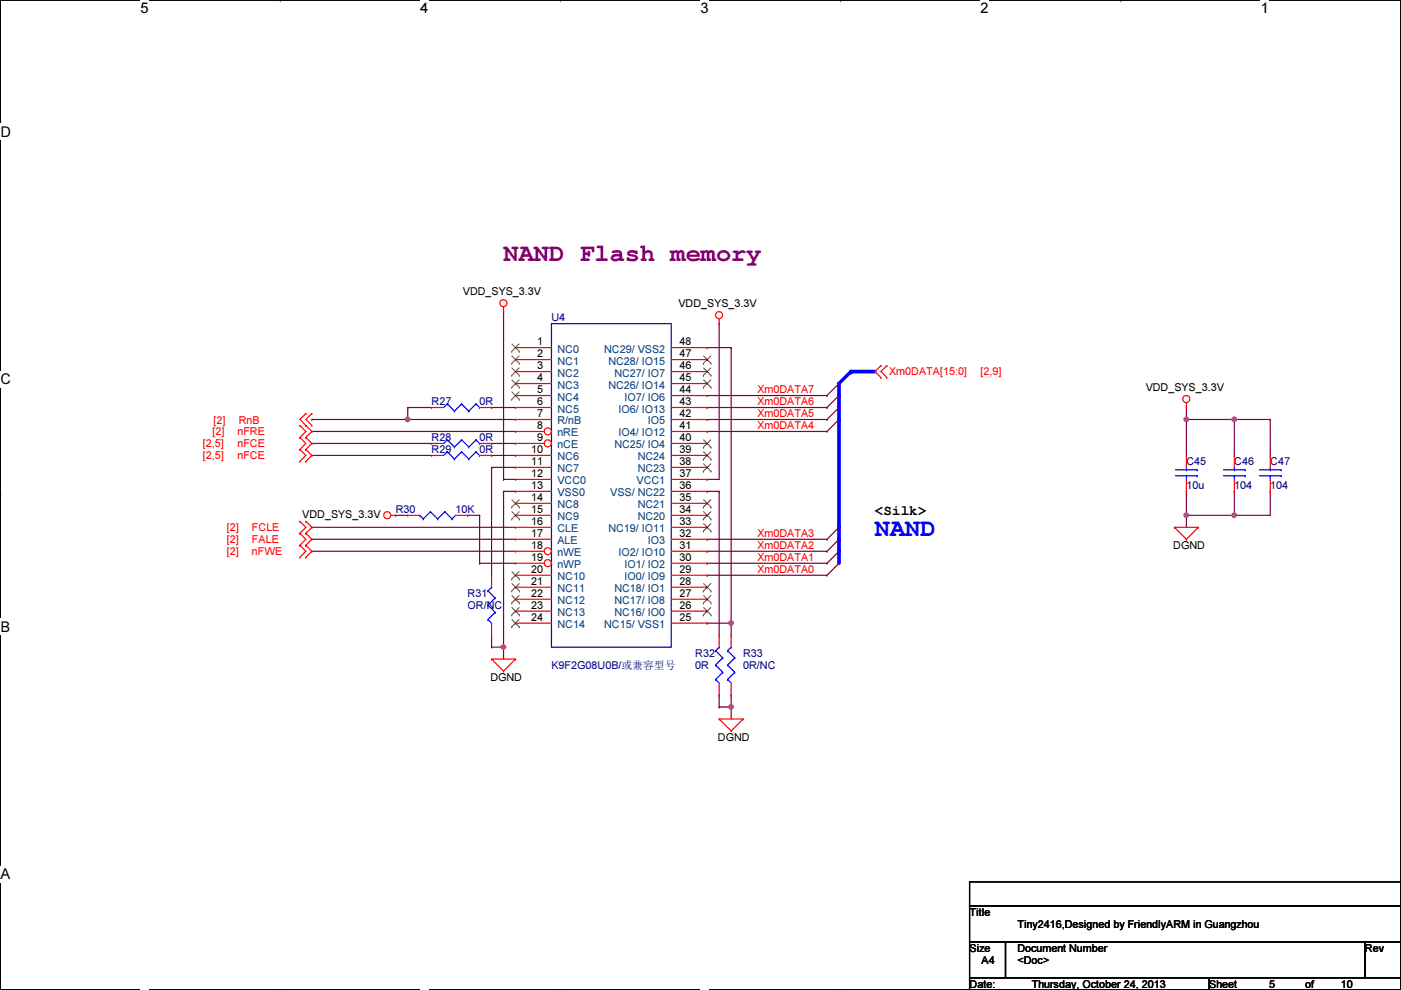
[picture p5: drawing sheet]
<svg xmlns="http://www.w3.org/2000/svg" width="297mm" height="210mm" viewBox="0 0 297 210" stroke-linecap="round" stroke-linejoin="round" font-family="sans-serif">
<path d="M.1 0h296.9v209.8h-296.9z" fill="none" stroke="#000" stroke-width=".25"/>
<g fill="#fff">
<path d="M29.8 0h1.7v3.5h-1.7z"/>
<path d="M29.8 209.8l1.7 .1z"/>
</g>
<path d="M59.4 0h.1M59.4 209.8h.1" fill="none" stroke="#000" stroke-width=".25"/>
<g fill="#fff">
<path d="M89.1 0h1.7v3.5h-1.7z"/>
<path d="M89.1 209.8l1.7 .1z"/>
</g>
<path d="M118.8 0h.1M118.8 209.8h.1" fill="none" stroke="#000" stroke-width=".25"/>
<g fill="#fff">
<path d="M148.5 0h1.7v3.5h-1.7z"/>
<path d="M148.5 209.8l1.7 .1z"/>
</g>
<path d="M178.2 0h.1M178.2 209.8h.1" fill="none" stroke="#000" stroke-width=".25"/>
<g fill="#fff">
<path d="M207.9 0h1.7v3.5h-1.7z"/>
<path d="M207.9 209.8l1.7 .1z"/>
</g>
<path d="M237.6 0h.1M237.6 209.8h.1" fill="none" stroke="#000" stroke-width=".25"/>
<g fill="#fff">
<path d="M267.3 0h1.7v3.5h-1.7z"/>
<path d="M267.3 209.8l1.7 .1z"/>
<path d="M.1 26.2h2.2v3.5h-2.2z"/>
<path d="M297 26.2l.1 3.5z"/>
<path d="M.1 78.7h2.2v3.5h-2.2z"/>
<path d="M297 78.7l.1 3.5z"/>
</g>
<path d="M.1 52.5h.1M297 52.5h.1" fill="none" stroke="#000" stroke-width=".25"/>
<g fill="#fff">
<path d="M.1 131.1h2.1v3.5h-2.1z"/>
<path d="M297 131.1l.1 3.5z"/>
</g>
<path d="M.1 104.9h.1M297 104.9h.1" fill="none" stroke="#000" stroke-width=".25"/>
<path d="M.1 104.9h.1M297 104.9h.1" fill="none" stroke="#000" stroke-width=".21"/>
<g fill="#fff">
<path d="M.1 183.6h2.1v3.5h-2.1z"/>
<path d="M297 183.6l.1 3.5z"/>
</g>
<path d="M.1 157.4h.1M297 157.4h.1" fill="none" stroke="#000" stroke-width=".25"/>
<path d="M104.2 86.4h.1M104.2 86.4h5.1M149.9 83.9h.1M149.9 83.9h25.4M106.8 104.2h.1M106.8 104.2v33M149.9 116.9h.1M149.9 119.4h.1M149.9 116.9h25.4M149.9 119.4h25.4M149.9 122h.1M149.9 122h25.4" fill="none" stroke="#800040" stroke-width=".25"/>
<circle cx="106.7" cy="137.2" r=".49" fill="#f0f"/>
<circle cx="106.7" cy="137.2" r=".49" fill="none" stroke="#f0f" stroke-width=".25"/>
<g fill="none" stroke="#800040" stroke-width=".25">
<path d="M149.9 73.7h.1M149.9 73.7h5.1M152.5 68.6h.1M152.5 68.6v33h-2.6M155 73.7h.1M155 73.7v61M86.4 88.9h.1M86.4 88.9h22.9M104.2 99.1h.1M104.2 94h.1M104.2 99.1h5.1M104.2 99.1v22.9"/>
<path d="M104.2 94h5.1M149.9 86.4h.1M149.9 88.9h.1M149.9 91.5h.1M149.9 86.4h25.4M149.9 88.9h25.4M149.9 91.5h25.4M106.8 104.2h.1M106.8 101.6h.1M106.8 104.2h2.5M106.8 101.6h2.5M149.9 104.2h.1"/>
<path d="M149.9 101.6h.1M149.9 114.3h.1M149.9 104.2h2.6M149.9 114.3h25.4M152.5 104.2h.1M152.5 104.2v30.5M104.2 137.2h.1M104.2 134.7h.1M104.2 137.2h2.6M104.2 134.7v2.5M106.8 137.2h.1M106.8 137.2v2.5"/>
<path d="M149.9 132.1h.1M149.9 132.1h5.1M155 132.1h.1M152.5 147.4h.1M152.5 149.9h.1M152.5 147.4v2.5M152.5 149.9h2.5M155 149.9h.1M155 149.9v2.5"/>
</g>
<circle cx="155" cy="132.1" r=".49" fill="#f0f"/>
<circle cx="155" cy="132.1" r=".49" fill="none" stroke="#f0f" stroke-width=".25"/>
<path d="M155 147.4h.1M155 147.4v2.5" fill="none" stroke="#800040" stroke-width=".25"/>
<circle cx="155" cy="149.9" r=".49" fill="#f0f"/>
<circle cx="155" cy="149.9" r=".49" fill="none" stroke="#f0f" stroke-width=".25"/>
<path d="M177.9 116.9v2.5" fill="none" stroke="#00f" stroke-width=".76"/>
<circle cx="177.9" cy="116.9" r=".38" fill="#00f"/>
<path d="M180.4 78.8l-2.5 2.5" fill="none" stroke="#00f" stroke-width=".76"/>
<circle cx="180.4" cy="78.8" r=".38" fill="#00f"/>
<path d="M177.9 81.3v2.6" fill="none" stroke="#00f" stroke-width=".76"/>
<circle cx="177.9" cy="81.3" r=".38" fill="#00f"/>
<path d="M177.9 83.9v2.5" fill="none" stroke="#00f" stroke-width=".76"/>
<circle cx="177.9" cy="83.9" r=".38" fill="#00f"/>
<path d="M177.9 86.4v2.5" fill="none" stroke="#00f" stroke-width=".76"/>
<circle cx="177.9" cy="86.4" r=".38" fill="#00f"/>
<path d="M177.9 88.9v22.9" fill="none" stroke="#00f" stroke-width=".76"/>
<circle cx="177.9" cy="88.9" r=".38" fill="#00f"/>
<path d="M177.9 111.8v2.5" fill="none" stroke="#00f" stroke-width=".76"/>
<circle cx="177.9" cy="111.8" r=".38" fill="#00f"/>
<path d="M177.9 114.3v2.6" fill="none" stroke="#00f" stroke-width=".76"/>
<circle cx="177.9" cy="114.3" r=".38" fill="#00f"/>
<path d="M180.4 78.8h5.1" fill="none" stroke="#00f" stroke-width=".76"/>
<circle cx="180.4" cy="78.8" r=".38" fill="#00f"/>
<path d="M66.1 88.9h.1M86.4 86.4h.1M86.4 86.4v2.5h-20.3M101.7 119.4h.1M101.7 119.4h7.6" fill="none" stroke="#800040" stroke-width=".25"/>
<circle cx="86.4" cy="88.9" r=".49" fill="#f0f"/>
<circle cx="86.4" cy="88.9" r=".49" fill="none" stroke="#f0f" stroke-width=".25"/>
<path d="M86.4 86.4h.1M86.4 86.4h5.1M251.5 86.4h.1M251.5 88.9h.1M251.5 86.4v2.5M251.5 88.9h17.8M261.7 88.9h.1M261.7 88.9v7.7M269.3 88.9h.1M269.3 88.9v7.7M251.5 109.3h.1M251.5 109.3v2.5" fill="none" stroke="#800040" stroke-width=".25"/>
<circle cx="261.7" cy="88.9" r=".49" fill="#f0f"/>
<circle cx="261.7" cy="88.9" r=".49" fill="none" stroke="#f0f" stroke-width=".25"/>
<circle cx="251.5" cy="88.9" r=".49" fill="#f0f"/>
<circle cx="251.5" cy="88.9" r=".49" fill="none" stroke="#f0f" stroke-width=".25"/>
<path d="M251.5 109.3h.1M261.7 104.2h.1M261.7 104.2v5.1h-10.2" fill="none" stroke="#800040" stroke-width=".25"/>
<circle cx="261.7" cy="109.2" r=".49" fill="#f0f"/>
<circle cx="261.7" cy="109.2" r=".49" fill="none" stroke="#f0f" stroke-width=".25"/>
<path d="M251.5 88.9h.1M251.5 88.9v7.7M251.5 104.2h.1M251.5 104.2v5.1M261.7 109.3h.1M269.3 104.2h.1M269.3 104.2v5.1h-7.6" fill="none" stroke="#800040" stroke-width=".25"/>
<circle cx="251.5" cy="109.2" r=".49" fill="#f0f"/>
<circle cx="251.5" cy="109.2" r=".49" fill="none" stroke="#f0f" stroke-width=".25"/>
<g fill="none" stroke="#800040" stroke-width=".25">
<path d="M106.8 66.1h.1M106.8 66.1v35.5M66.1 94h.1M66.1 96.6h.1M66.1 91.5h.1M66.1 96.6h25.4M66.1 94h25.4M66.1 91.5h43.2M104.2 96.6h.1M104.2 96.6h5.1M175.3 83.9h.1M175.3 86.4h.1"/>
<path d="M175.3 88.9h.1M175.3 91.5h.1M177.9 81.3l-2.6 2.6M177.9 83.9l-2.6 2.5M177.9 86.4l-2.6 2.5M177.9 88.9l-2.6 2.6M66.1 114.3h.1M66.1 111.8h.1M66.1 116.9h.1M66.1 114.3h43.2M66.1 111.8h43.2M66.1 116.9h43.2"/>
<path d="M83.9 109.3h.1M83.9 109.3h2.5M99.1 109.3h.1M99.1 109.3h2.6M101.7 109.3h.1M101.7 109.3v10.1M175.3 114.3h.1M175.3 116.9h.1M175.3 119.4h.1M177.9 111.8l-2.6 2.5M177.9 114.3l-2.6 2.6M177.9 116.9l-2.6 2.5"/>
<path d="M177.9 119.4l-2.6 2.6M175.3 122h.1"/>
</g>
<g fill="none" stroke="#f00" stroke-width=".25">
<path d="M106.8 66.1h.1M106.8 65.1v1M109.3 73.7h.1M109.3 76.2h.1M109.3 78.8h.1M109.3 73.7h7.6M109.3 76.2h7.6M109.3 78.8h7.6M152.5 68.6h.1M152.5 67.6v1M186.8 77.5h.1M186.8 77.5l-1.3 1.3 1.3 1.3"/>
<path d="M188 77.5h.1M188 77.5l-1.2 1.3 1.2 1.3M63.6 90.2h.1M63.6 92.8h.1M63.6 95.3h.1M63.6 97.8h.1M63.6 90.2l1.3 1.3-1.3 1.3M63.6 92.8l1.3 1.2-1.3 1.3M63.6 95.3l1.3 1.3-1.3 1.2M64.9 92.8h.1M64.9 90.2h.1M64.9 87.7h.1"/>
<path d="M64.9 95.3h.1M64.9 97.8h.1M64.9 87.7l-1.3 1.2 2.5 2.6-1.2 1.3M64.9 92.8l1.2 1.2-1.2 1.3M64.9 95.3l1.2 1.3-1.2 1.2M66.1 90.2h.1M66.1 87.7h.1M66.1 87.7l-1.2 1.2 1.2 1.3M91.5 96.6h.1M91.5 96.6h2.6M101.7 96.6h2.5M104.2 96.6h.1"/>
<path d="M109.3 81.3h.1M109.3 83.9h.1M109.3 86.4h.1M109.3 88.9h.1M109.3 81.3h7.6M109.3 83.9h7.6M109.3 86.4h7.6M109.3 88.9h7.6M186.8 80.1h.1M188 80.1h.1M251.5 86.4h.1M251.5 96.6h.1"/>
<path d="M251.5 85.4v1M251.5 96.6v2.5M261.7 96.6h.1M261.7 96.6v2.5M63.6 113.1h.1M63.6 115.6h.1M63.6 118.2h.1M63.6 110.5h.1M63.6 113.1l1.3 1.2-1.3 1.3M63.6 115.6l1.3 1.3-1.3 1.3M63.6 110.5l1.3 1.3-1.3 1.3M64.9 115.6h.1"/>
<path d="M64.9 113.1h.1M64.9 118.2h.1M64.9 110.5h.1M64.9 113.1l1.2 1.2-1.2 1.3M64.9 115.6l1.2 1.3-1.2 1.3M64.9 110.5l1.2 1.3-1.2 1.3M82.9 109.3h1M83.9 109.3h.1M86.4 109.3h.1M86.4 109.3h2.6M96.6 109.3h2.5M99.1 109.3h.1"/>
<path d="M249 111.8h.1M249 111.8h5.1M249 111.8l2.5 2.5M251.5 114.3h.1M251.5 104.2h.1M251.5 101.6v2.6M254.1 111.8h.1M254.1 111.8l-2.6 2.5M261.7 104.2h.1M261.7 101.6v2.6M104.2 139.7h.1M104.2 134.7h.1"/>
<path d="M104.2 122h.1M104.2 139.7h5.1M104.2 139.7l2.6 2.6M104.2 122v2.5M104.2 132.1v2.6M109.3 139.7h.1M109.3 139.7l-2.5 2.6M155 134.7h.1M155 134.7v2.5M106.8 142.3h.1M152.5 152.4h.1M152.5 152.4h5.1"/>
<path d="M152.5 152.4l2.5 2.6M155 155h.1M155 147.4h.1M155 144.8v2.6M157.6 152.4h.1M157.6 152.4l-2.6 2.6"/>
<circle cx="106.7" cy="64.3" r=".75"/>
<circle cx="152.5" cy="66.8" r=".75"/>
<circle cx="251.5" cy="84.6" r=".75"/>
<circle cx="82.1" cy="109.2" r=".75"/>
</g>
<path d="M205.6 187h91.4v5.1h-91.4zM205.6 192.1h91.4v7.6h-91.4zM205.6 199.7h7.6v7.6h-7.6zM213.2 199.7h76.2v7.6h-76.2zM289.4 199.7h7.6v7.6h-7.6zM205.6 207.3h50.8v2.5h-50.8zM256.4 207.3h40.6v2.5h-40.6z" fill="none" stroke="#000" stroke-width=".25"/>
<g fill="none" stroke="#00f" stroke-width=".25">
<path d="M116.9 68.6h25.4v68.6h-25.4zM94.8 95.8h.1M94.8 95.8l-.7 .8M94.8 95.8l1.5 1.5M96.3 97.3h.1M97.9 95.8h.1M97.9 95.8l-1.6 1.5M97.9 95.8l1.5 1.5M99.4 97.3h.1M100.9 95.8h.1M100.9 95.8l-1.5 1.5M100.9 95.8l.8 .8"/>
<path d="M101.7 96.6h.1M249.3 99.6h4.5M251.5 99.6h.1M251.5 99.1v.5M253.8 99.6h.1M259.4 99.6h4.6M261.7 99.6h.1M261.7 99.1v.5M264 99.6h.1M89 109.3h.1M89 109.3l.7 .7M89.7 110h.1"/>
<path d="M91.3 108.5h.1M91.3 108.5l1.5 1.5M91.3 108.5l-1.6 1.5M92.8 110h.1M94.3 108.5h.1M94.3 108.5l1.5 1.5M94.3 108.5l-1.5 1.5M95.8 110h.1M96.6 109.3l-.8 .7M249.3 100.9h4.5M251.5 100.9h.1M251.5 100.9v.7"/>
<path d="M253.8 100.9h.1M259.4 100.9h4.6M261.7 100.9h.1M261.7 100.9v.7M264 100.9h.1M103.5 131.4h.1M103.5 128.3h.1M103.5 125.3h.1M103.5 131.4l.7 .7M103.5 128.3l1.5 1.5M103.5 125.3l1.5 1.5M104.2 124.5h.1"/>
<path d="M104.2 124.5l-.7 .8M105 129.8h.1M105 126.8h.1M105 129.8l-1.5 1.6M105 126.8l-1.5 1.5M154.3 138h.1M154.3 138l1.5 1.5M155 137.2h.1M155 137.2l-.7 .8M155.8 139.5h.1M155.8 139.5l-1.5 1.5M154.3 144.1h.1"/>
<path d="M154.3 141h.1M154.3 144.1l.7 .7M154.3 141l1.5 1.5M155.8 142.5h.1M155.8 142.5l-1.5 1.6"/>
</g>
<g fill="none" stroke="#804000" stroke-width=".21">
<path d="M108.5 74.5h.1M108.5 77h.1M108.5 79.6h.1M108.5 72.9l1.6 1.6M108.5 75.5l1.6 1.5M108.5 78l1.6 1.6M110.1 72.9l-1.6 1.6M110.1 75.5l-1.6 1.5M110.1 78l-1.6 1.6M110.1 74.5h.1M110.1 77h.1M110.1 79.6h.1"/>
<path d="M108.5 82.1h.1M108.5 84.7h.1M108.5 80.6l1.6 1.5M108.5 83.1l1.6 1.6M110.1 80.6l-1.6 1.5M110.1 83.1l-1.6 1.6M110.1 82.1h.1M110.1 84.7h.1"/>
</g>
<circle cx="116.1" cy="91.5" r=".75" fill="#fff"/>
<g fill="none" stroke="#f00" stroke-width=".25">
<path d="M109.3 91.5h.1M109.3 91.5h6.1"/>
<circle cx="116.1" cy="91.5" r=".75"/>
</g>
<circle cx="116.1" cy="94" r=".75" fill="#fff"/>
<g fill="none" stroke="#f00" stroke-width=".25">
<path d="M109.3 94h.1M109.3 96.6h.1M109.3 99.1h.1M109.3 94h6.1M109.3 96.6h7.6M109.3 99.1h7.6M109.3 101.6h.1M109.3 104.2h.1M109.3 106.7h.1M109.3 109.3h.1M109.3 111.8h.1M109.3 114.3h.1"/>
<path d="M109.3 101.6h7.6M109.3 104.2h7.6M109.3 106.7h7.6M109.3 109.3h7.6M109.3 111.8h7.6M109.3 114.3h7.6"/>
<circle cx="116.1" cy="94" r=".75"/>
</g>
<path d="M108.5 107.5h.1M108.5 110.1h.1M108.5 106l1.6 1.5M108.5 108.5l1.6 1.6M110.1 106l-1.6 1.5M110.1 108.5l-1.6 1.6M110.1 107.5h.1M110.1 110.1h.1" fill="none" stroke="#804000" stroke-width=".21"/>
<circle cx="116.1" cy="116.9" r=".75" fill="#fff"/>
<g fill="none" stroke="#f00" stroke-width=".25">
<path d="M109.3 116.9h.1M109.3 116.9h6.1"/>
<circle cx="116.1" cy="116.9" r=".75"/>
</g>
<circle cx="116.1" cy="119.4" r=".75" fill="#fff"/>
<g fill="none" stroke="#f00" stroke-width=".25">
<path d="M142.3 73.7h7.6M142.3 76.2h7.6M142.3 78.8h7.6M149.9 73.7h.1M149.9 76.2h.1M149.9 78.8h.1M91.5 94h.1M91.5 86.4h.1M91.5 86.4h2.6M91.5 94h2.6M101.7 86.4h2.5M101.7 94h2.5"/>
<path d="M104.2 94h.1M104.2 86.4h.1M142.3 81.3h7.6M142.3 83.9h7.6M142.3 86.4h7.6M142.3 88.9h7.6M142.3 91.5h7.6M142.3 94h7.6M142.3 96.6h7.6M142.3 99.1h7.6M149.9 81.3h.1M149.9 83.9h.1"/>
<path d="M149.9 86.4h.1M149.9 88.9h.1M149.9 91.5h.1M149.9 94h.1M149.9 96.6h.1M149.9 99.1h.1M269.3 96.6h.1M269.3 96.6v2.5M109.3 119.4h.1M109.3 119.4h6.1M142.3 119.4h7.6M142.3 101.6h7.6"/>
<path d="M142.3 104.2h7.6M142.3 106.7h7.6M142.3 109.3h7.6M142.3 111.8h7.6M142.3 114.3h7.6M142.3 116.9h7.6M149.9 101.6h.1M149.9 104.2h.1M149.9 106.7h.1M149.9 109.3h.1M149.9 111.8h.1M149.9 114.3h.1"/>
<path d="M149.9 116.9h.1M149.9 119.4h.1M269.3 104.2h.1M269.3 101.6v2.6M109.3 122h.1M109.3 124.5h.1M109.3 127h.1M109.3 129.6h.1M109.3 132.1h.1M109.3 122h7.6M109.3 124.5h7.6M109.3 127h7.6"/>
<path d="M109.3 129.6h7.6M109.3 132.1h7.6M142.3 122h7.6M142.3 124.5h7.6M142.3 127h7.6M142.3 129.6h7.6M142.3 132.1h7.6M149.9 122h.1M149.9 124.5h.1M149.9 127h.1M149.9 129.6h.1M149.9 132.1h.1"/>
<path d="M152.5 134.7h.1M152.5 134.7v2.5M152.5 147.4h.1M152.5 144.8v2.6"/>
<circle cx="116.1" cy="119.4" r=".75"/>
</g>
<g fill="none" stroke="#804000" stroke-width=".21">
<path d="M149.1 77h.1M149.1 79.6h.1M149.2 75.5l1.5 1.5M149.2 78l1.5 1.6M150.7 75.5l-1.6 1.5M150.7 78l-1.6 1.6M150.7 77h.1M150.7 79.6h.1M149.1 82.1h.1M149.1 94.8h.1M149.1 97.4h.1M149.1 99.9h.1"/>
<path d="M149.2 80.6l1.5 1.5M149.2 93.3l1.5 1.5M149.2 95.8l1.5 1.6M149.2 98.3l1.5 1.6M150.7 80.6l-1.6 1.5M150.7 93.3l-1.6 1.5M150.7 95.8l-1.6 1.6M150.7 98.3l-1.6 1.6M150.7 82.1h.1M150.7 94.8h.1M150.7 97.4h.1M150.7 99.9h.1"/>
<path d="M149.1 107.5h.1M149.1 110.1h.1M149.1 112.6h.1M149.2 106l1.5 1.5M149.2 108.5l1.5 1.6M149.2 111l1.5 1.6M150.7 106l-1.6 1.5M150.7 108.5l-1.6 1.6M150.7 111l-1.6 1.6M150.7 107.5h.1M150.7 110.1h.1M150.7 112.6h.1"/>
<path d="M108.5 122.8h.1M108.5 125.3h.1M108.5 127.8h.1M108.5 130.4h.1M108.5 132.9h.1M108.5 121.2l1.6 1.6M108.5 123.7l1.6 1.6M108.5 126.3l1.6 1.5M108.5 128.8l1.6 1.6M108.5 131.4l1.6 1.5M110.1 121.2l-1.6 1.6M110.1 123.7l-1.6 1.6"/>
<path d="M110.1 126.3l-1.6 1.5M110.1 128.8l-1.6 1.6M110.1 131.4l-1.6 1.5M110.1 122.8h.1M110.1 125.3h.1M110.1 127.8h.1M110.1 130.4h.1M110.1 132.9h.1M149.1 125.3h.1M149.1 127.8h.1M149.1 130.4h.1M149.2 123.7l1.5 1.6"/>
<path d="M149.2 126.3l1.5 1.5M149.2 128.8l1.5 1.6M150.7 123.7l-1.6 1.6M150.7 126.3l-1.6 1.5M150.7 128.8l-1.6 1.6M150.7 125.3h.1M150.7 127.8h.1M150.7 130.4h.1"/>
</g>
<g fill="none" stroke="#00f" stroke-width=".25">
<path d="M94.8 93.3h.1M94.8 85.6h.1M94.8 93.3l-.7 .7M94.8 93.3l1.5 1.5M94.8 85.6l-.7 .8M94.8 85.6l1.5 1.6M96.3 94.8h.1M96.3 87.2h.1M97.9 93.3h.1M97.9 85.6h.1M97.9 93.3l-1.6 1.5M97.9 93.3l1.5 1.5"/>
<path d="M97.9 85.6l-1.6 1.6M97.9 85.6l1.5 1.6M99.4 94.8h.1M99.4 87.2h.1M100.9 93.3h.1M100.9 85.6h.1M100.9 93.3l-1.5 1.5M100.9 93.3l.8 .7M100.9 85.6l-1.5 1.6M100.9 85.6l.8 .8M101.7 94h.1M101.7 86.4h.1"/>
<path d="M267 99.6h4.6M269.3 99.6h.1M269.3 99.1v.5M271.6 99.6h.1M267 100.9h4.6M269.3 100.9h.1M269.3 100.9v.7M271.6 100.9h.1M151.7 138h.1M151.7 138l1.5 1.5M152.5 137.2h.1M152.5 137.2l-.8 .8"/>
<path d="M153.2 139.5h.1M153.2 139.5l-1.5 1.5M151.7 144.1h.1M151.7 141h.1M151.7 144.1l.8 .7M151.7 141l1.5 1.5M153.2 142.5h.1M153.2 142.5l-1.5 1.6"/>
</g>
<circle cx="106.7" cy="137.2" r=".49" fill="#f0f"/>
<circle cx="106.7" cy="137.2" r=".49" fill="none" stroke="#f0f" stroke-width=".25"/>
<circle cx="155" cy="132.1" r=".49" fill="#f0f"/>
<circle cx="155" cy="132.1" r=".49" fill="none" stroke="#f0f" stroke-width=".25"/>
<circle cx="155" cy="149.9" r=".49" fill="#f0f"/>
<circle cx="155" cy="149.9" r=".49" fill="none" stroke="#f0f" stroke-width=".25"/>
<circle cx="86.4" cy="88.9" r=".49" fill="#f0f"/>
<circle cx="86.4" cy="88.9" r=".49" fill="none" stroke="#f0f" stroke-width=".25"/>
<circle cx="261.7" cy="88.9" r=".49" fill="#f0f"/>
<circle cx="261.7" cy="88.9" r=".49" fill="none" stroke="#f0f" stroke-width=".25"/>
<circle cx="251.5" cy="88.9" r=".49" fill="#f0f"/>
<circle cx="251.5" cy="88.9" r=".49" fill="none" stroke="#f0f" stroke-width=".25"/>
<circle cx="261.7" cy="109.2" r=".49" fill="#f0f"/>
<circle cx="261.7" cy="109.2" r=".49" fill="none" stroke="#f0f" stroke-width=".25"/>
<circle cx="251.5" cy="109.2" r=".49" fill="#f0f"/>
<circle cx="251.5" cy="109.2" r=".49" fill="none" stroke="#f0f" stroke-width=".25"/>
<text font-size="5.3" fill="#800080" x="106.8" y="55.3">NAND Flash memory</text>
<text font-size="5.3" fill="#00f" x="185.5" y="113.7">NAND</text>
<g font-size="3.1">
<text x="29.8" y="2.8">5</text>
<text x="89.1" y="2.8">4</text>
<text x="148.5" y="2.8">3</text>
<text x="207.9" y="2.8">2</text>
<text x="267.3" y="2.8">1</text>
<text x=".1" y="29">D</text>
<text x=".1" y="81.5">C</text>
<text x=".1" y="133.9">B</text>
<text x=".1" y="186.4">A</text>
<text x="297" y="186.4">A</text>
</g>
<text font-size="3" x="185.5" y="109.3">&lt;Silk&gt;</text>
<g font-size="2.3">
<text x="98.1" y="62.6">VDD_SYS_3.3V</text>
<text x="143.8" y="65.1">VDD_SYS_3.3V</text>
<text x="113.9" y="73.2">1</text>
<text x="113.9" y="75.7">2</text>
<text x="144.1" y="73.2">48</text>
<text x="144.1" y="75.7">47</text>
<text x="113.9" y="78.2">3</text>
<text x="113.9" y="80.8">4</text>
<text x="113.9" y="83.3">5</text>
<text x="144.1" y="78.2">46</text>
<text x="144.1" y="80.8">45</text>
<text x="144.1" y="83.3">44</text>
<text x="242.9" y="82.9">VDD_SYS_3.3V</text>
<text x="113.9" y="85.9">6</text>
<text x="113.9" y="88.4">7</text>
<text x="144.1" y="85.9">43</text>
<text x="144.1" y="88.4">42</text>
<text x="113.9" y="90.9">8</text>
<text x="113.9" y="93.5">9</text>
<text x="144.1" y="90.9">41</text>
<text x="144.1" y="93.5">40</text>
<text x="112.6" y="96">10</text>
<text x="112.6" y="98.6">11</text>
<text x="112.6" y="101.1">12</text>
<text x="144.1" y="96">39</text>
<text x="144.1" y="98.6">38</text>
<text x="144.1" y="101.1">37</text>
<text x="112.6" y="103.6">13</text>
<text x="112.6" y="106.2">14</text>
<text x="144.1" y="103.6">36</text>
<text x="144.1" y="106.2">35</text>
<text x="64.1" y="109.8">VDD_SYS_3.3V</text>
<text x="112.6" y="108.7">15</text>
<text x="112.6" y="111.3">16</text>
<text x="112.6" y="113.8">17</text>
<text x="144.1" y="108.7">34</text>
<text x="144.1" y="111.3">33</text>
<text x="144.1" y="113.8">32</text>
<text x="112.6" y="116.3">18</text>
<text x="112.6" y="118.9">19</text>
<text x="144.1" y="116.3">31</text>
<text x="144.1" y="118.9">30</text>
<text x="248.7" y="116.4">DGND</text>
<text x="112.6" y="121.4">20</text>
<text x="112.6" y="124">21</text>
<text x="144.1" y="121.4">29</text>
<text x="144.1" y="124">28</text>
<text x="112.6" y="126.5">22</text>
<text x="112.6" y="129">23</text>
<text x="112.6" y="131.6">24</text>
<text x="144.1" y="126.5">27</text>
<text x="144.1" y="129">26</text>
<text x="144.1" y="131.6">25</text>
<text x="104" y="144.4">DGND</text>
<text x="152.2" y="157.1">DGND</text>
<text x="205.6" y="194.1">Title</text>
<text x="215.7" y="196.7">Tiny2416,Designed by FriendlyARM in Guangzhou</text>
<text x="205.6" y="201.8">Size</text>
<text x="215.7" y="201.8">Document Number</text>
<text x="289.4" y="201.8">Rev</text>
<text x="205.6" y="209.4">Date:</text>
<text x="208.1" y="204.3">A4</text>
<text x="215.7" y="204.3">&lt;Doc&gt;</text>
<text x="218.8" y="209.4">Thursday, October 24, 2013</text>
<text x="256.4" y="209.4">Sheet</text>
<text x="269.1" y="209.4">5</text>
<text x="276.7" y="209.4">of</text>
<text x="284.3" y="209.4">10</text>
</g>
<g font-size="2.3" fill="#000080">
<text x="116.9" y="68.2">U4</text>
<text x="91.5" y="85.9">R27</text>
<text x="101.7" y="85.9">0R</text>
<text x="91.5" y="93.6">R28</text>
<text x="101.7" y="93.6">0R</text>
<text x="91.5" y="96.1">R29</text>
<text x="101.7" y="96.1">0R</text>
<text x="251.5" y="98.6">C45</text>
<text x="261.7" y="98.6">C46</text>
<text x="269.3" y="98.6">C47</text>
<text x="251.5" y="103.7">10u</text>
<text x="261.7" y="103.7">104</text>
<text x="269.3" y="103.7">104</text>
<text x="83.9" y="108.8">R30</text>
<text x="96.6" y="108.8">10K</text>
<text x="99.1" y="126.6">R31</text>
<text x="99.1" y="129.1">OR/NC</text>
<text x="116.9" y="141.8">K9F2G08U0B/或或或或或</text>
<text x="147.4" y="139.3">R32</text>
<text x="147.4" y="141.8">0R</text>
<text x="157.6" y="139.3">R33</text>
<text x="157.6" y="141.8">0R/NC</text>
</g>
<g font-size="2.3" fill="#004080">
<text x="118.2" y="74.8">NC0</text>
<text x="118.2" y="77.3">NC1</text>
<text x="128.1" y="74.8">NC29/ VSS2</text>
<text x="129" y="77.3">NC28/ IO15</text>
<text x="118.2" y="79.8">NC2</text>
<text x="118.2" y="82.4">NC3</text>
<text x="129" y="82.4">NC26/ IO14</text>
<text x="130.3" y="79.8">NC27/ IO7</text>
<text x="118.2" y="84.9">NC4</text>
<text x="118.2" y="87.5">NC5</text>
<text x="131.1" y="87.5">IO6/ IO13</text>
<text x="132.4" y="84.9">IO7/ IO6</text>
<text x="118.2" y="90">R/nB</text>
<text x="118.2" y="92.5">nRE</text>
<text x="118.2" y="95.1">nCE</text>
<text x="130.3" y="95.1">NC25/ IO4</text>
<text x="131.1" y="92.5">IO4/ IO12</text>
<text x="137.4" y="90">IO5</text>
<text x="118.2" y="97.6">NC6</text>
<text x="118.2" y="100.2">NC7</text>
<text x="135.2" y="97.6">NC24</text>
<text x="135.2" y="100.2">NC23</text>
<text x="118.2" y="102.7">VCC0</text>
<text x="118.2" y="105.2">VSS0</text>
<text x="118.2" y="107.8">NC8</text>
<text x="129.4" y="105.2">VSS/ NC22</text>
<text x="135" y="102.7">VCC1</text>
<text x="135.2" y="107.8">NC21</text>
<text x="118.2" y="110.3">NC9</text>
<text x="118.2" y="112.9">CLE</text>
<text x="129" y="112.9">NC19/ IO11</text>
<text x="135.2" y="110.3">NC20</text>
<text x="118.2" y="115.4">ALE</text>
<text x="118.2" y="117.9">nWE</text>
<text x="131.1" y="117.9">IO2/ IO10</text>
<text x="137.4" y="115.4">IO3</text>
<text x="118.2" y="120.5">nWP</text>
<text x="118.2" y="123">NC10</text>
<text x="118.2" y="125.6">NC11</text>
<text x="130.3" y="125.6">NC18/ IO1</text>
<text x="132.4" y="120.5">IO1/ IO2</text>
<text x="132.4" y="123">IO0/ IO9</text>
<text x="118.2" y="128.1">NC12</text>
<text x="118.2" y="130.6">NC13</text>
<text x="130.3" y="128.1">NC17/ IO8</text>
<text x="130.3" y="130.6">NC16/ IO0</text>
<text x="118.2" y="133.2">NC14</text>
<text x="128.1" y="133.2">NC15/ VSS1</text>
</g>
<g font-size="2.3" fill="#f00">
<text x="160.6" y="83.4">Xm0DATA7</text>
<text x="188.5" y="79.6">Xm0DATA[15:0]</text>
<text x="207.9" y="79.6">[2,9]</text>
<text x="160.6" y="85.9">Xm0DATA6</text>
<text x="160.6" y="88.4">Xm0DATA5</text>
<text x="43" y="94.8">[2,5]</text>
<text x="45" y="92.3">[2]</text>
<text x="45.3" y="90">[2]</text>
<text x="50.4" y="92.3">nFRE</text>
<text x="50.4" y="94.8">nFCE</text>
<text x="50.6" y="90">RnB</text>
<text x="160.6" y="91">Xm0DATA4</text>
<text x="43" y="97.4">[2,5]</text>
<text x="50.4" y="97.4">nFCE</text>
<text x="48.1" y="112.6">[2]</text>
<text x="53.4" y="112.6">FCLE</text>
<text x="160.6" y="113.8">Xm0DATA3</text>
<text x="48.1" y="115.1">[2]</text>
<text x="48.1" y="117.7">[2]</text>
<text x="53.4" y="115.1">FALE</text>
<text x="53.4" y="117.7">nFWE</text>
<text x="160.6" y="116.4">Xm0DATA2</text>
<text x="160.6" y="118.9">Xm0DATA1</text>
<text x="160.6" y="121.5">Xm0DATA0</text>
</g>
</svg>
